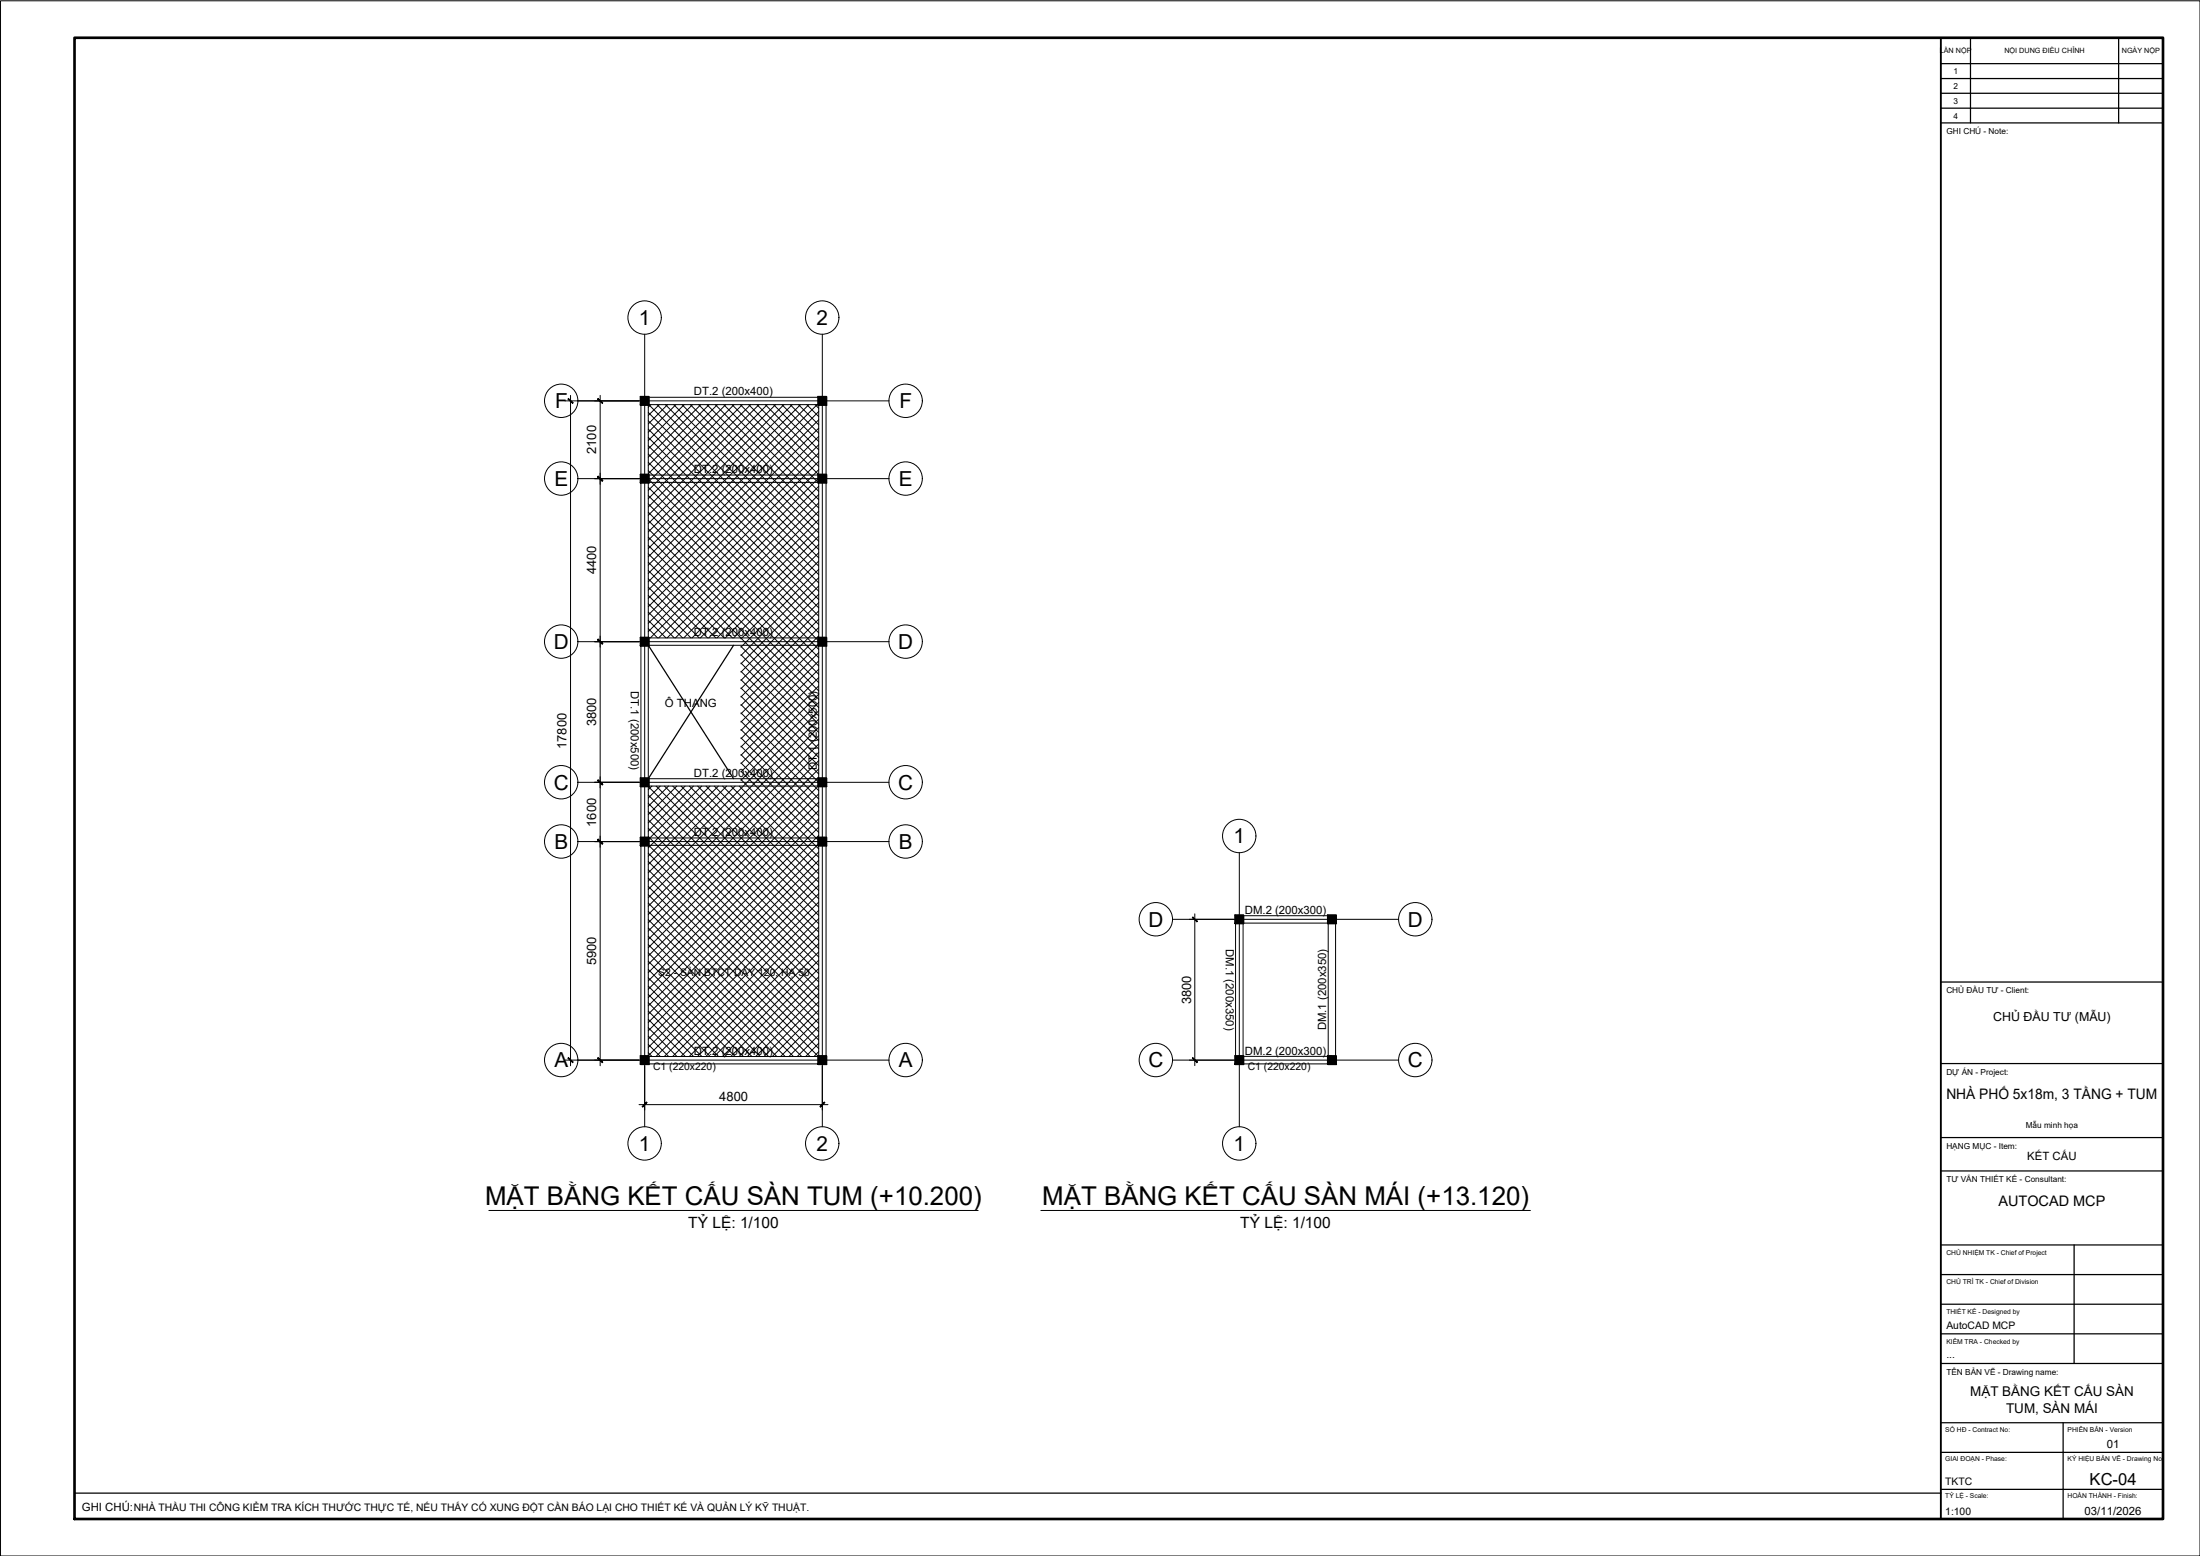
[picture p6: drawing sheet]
<svg xmlns="http://www.w3.org/2000/svg" width="594mm" height="420mm" viewBox="0 0 594 420" stroke-linecap="round" stroke-linejoin="round" font-family="sans-serif">
<!-- layer: S-BEAM -->
<g fill="none" stroke="#000" stroke-width=".27">
<path d="M173.1 108.2v178.1M174.1 107.3h48M174.1 109.3h48M175.1 108.2v178.1M221.1 108.2v178.1M223.1 108.2v178.1M174.1 130.3h48M174.1 128.3h48M174.1 174.2h48M174.1 172.3h48M174.1 212.3h48M174.1 210.3h48"/>
<path d="M174.1 228.3h48M174.1 226.3h48M333.6 248.2v38.1M334.7 247.3h25M334.7 249.3h25M335.7 248.2v38.1M358.7 248.2v38.1M360.7 248.2v38.1M174.1 287.3h48M174.1 285.3h48M334.7 287.3h25M334.7 285.2h25"/>
</g>
<!-- layer: S-COLS -->
<g fill="none" stroke="#000" stroke-width=".51">
<path d="M173 107.1h2.2v2.2h-2.2zM221 107.1h2.2v2.2h-2.2zM173 128.1h2.2v2.2h-2.2zM221 128.1h2.2v2.2h-2.2zM173 172.2h2.2v2.2h-2.2zM221 172.2h2.2v2.2h-2.2zM173 210.1h2.2v2.2h-2.2zM221 210.1h2.2v2.2h-2.2zM173 226.1h2.2v2.2h-2.2zM221 226.1h2.2v2.2h-2.2zM333.6 247.1h2.2v2.2h-2.2zM358.6 247.1h2.2v2.2h-2.2z"/>
<path d="M173 285.2h2.2v2.2h-2.2zM221 285.2h2.2v2.2h-2.2zM333.6 285.2h2.2v2.2h-2.2zM358.6 285.2h2.2v2.2h-2.2z"/>
</g>
<!-- layer: S-COLS-PATT -->
<g fill="#000" stroke="#000" stroke-width=".27">
<path d="M173 107.1l2.2 2.2v-2.2zM173 107.1l2.2 2.2h-2.2z"/>
<path d="M221 107.1l2.2 2.2v-2.2zM221 107.1l2.2 2.2h-2.2z"/>
<path d="M173 128.1l2.2 2.2v-2.2zM173 128.1l2.2 2.2h-2.2z"/>
<path d="M221 128.1l2.2 2.2v-2.2zM221 128.1l2.2 2.2h-2.2z"/>
<path d="M173 172.2l2.2 2.2v-2.2zM173 172.2l2.2 2.2h-2.2z"/>
<path d="M221 172.2l2.2 2.2v-2.2zM221 172.2l2.2 2.2h-2.2z"/>
<path d="M173 210.1l2.2 2.2v-2.2zM173 210.1l2.2 2.2h-2.2z"/>
<path d="M221 210.1l2.2 2.2v-2.2zM221 210.1l2.2 2.2h-2.2z"/>
<path d="M173 226.1l2.2 2.2v-2.2zM173 226.1l2.2 2.2h-2.2z"/>
<path d="M221 226.1l2.2 2.2v-2.2zM221 226.1l2.2 2.2h-2.2z"/>
<path d="M333.6 247.1l2.2 2.2v-2.2zM333.6 247.1l2.2 2.2h-2.2z"/>
<path d="M358.6 247.1l2.2 2.2v-2.2zM358.6 247.1l2.2 2.2h-2.2z"/>
<path d="M173 285.2l2.2 2.2v-2.2zM173 285.2l2.2 2.2h-2.2z"/>
<path d="M221 285.2l2.2 2.2v-2.2zM221 285.2l2.2 2.2h-2.2z"/>
<path d="M333.6 285.2l2.2 2.2v-2.2zM333.6 285.2l2.2 2.2h-2.2z"/>
<path d="M358.6 285.2l2.2 2.2v-2.2zM358.6 285.2l2.2 2.2h-2.2z"/>
</g>
<!-- layer: S-CONC -->
<path d="M175.1 174.2l23 36.1M198.1 174.2l-23 36.1" fill="none" stroke="#000" stroke-width=".34"/>
<!-- layer: S-CONC-PATT -->
<g fill="none" stroke="#000" stroke-width=".27">
<path d="M175.1 118.1l46 46M175.1 115.9l46 46M175.1 113.6l46 46M175.1 111.4l46 46M175.2 109.3l45.9 45.9M175.8 109.3l-.7 .6M177.4 109.3l43.7 43.6M178 109.3l-2.9 2.9M179.7 109.3l41.4 41.3M180.3 109.3l-5.2 5.2M181.9 109.3l39.2 39.1M182.5 109.3l-7.4 7.4"/>
<path d="M184.2 109.3l36.9 36.8M184.8 109.3l-9.7 9.7M186.4 109.3l34.7 34.6M187 109.3l-11.9 11.9M188.7 109.3l32.4 32.3M189.2 109.3l-14.1 14.1M190.9 109.3l30.2 30.1M191.5 109.3l-16.4 16.4M193.1 109.3l28 27.9M193.7 109.3l-18.6 18.6M195.4 109.3l25.7 25.6M196 109.3l-20.9 20.9"/>
<path d="M197.7 109.3l23.4 23.4M198.2 109.3l-23.1 23.1M199.9 109.3l21.2 21.1M200.5 109.3l-25.4 25.4M202.2 109.3l18.9 18.9M202.7 109.3l-27.6 27.6M204.4 109.3l16.7 16.6M204.9 109.3l-29.8 29.8M206.6 109.3l14.5 14.4M207.2 109.3l-32.1 32.1M208.9 109.3l12.2 12.2M209.4 109.3l-34.3 34.3"/>
<path d="M211.1 109.3l10 9.9M211.7 109.3l-36.6 36.6M213.4 109.3l7.7 7.7M213.9 109.3l-38.8 38.8M215.6 109.3l5.5 5.4M216.2 109.3l-41.1 41.1M217.9 109.3l3.2 3.2M218.4 109.3l-43.3 43.3M220.1 109.3l1 .9M220.7 109.3l-45.6 45.6M221.1 111.1l-46 46M221.1 113.4l-46 45.9"/>
<path d="M221.1 115.6l-46 46M221.1 117.9l-46 45.9M175.1 138.3l46 46M175.1 136.1l46 46M175.1 133.8l46 46M175.1 131.6l46 46M175.1 129.3l46 46M175.1 127.1l46 46M175.1 124.8l46 46.1M175.1 122.6l46 46M175.1 120.4l46 46M221.1 120.1l-46 46"/>
<path d="M221.1 122.3l-46 46M221.1 124.6l-46 46M221.1 126.8l-45.5 45.5M221.1 129.1l-43.2 43.2M221.1 131.3l-41 41M221.1 133.6l-38.7 38.7M221.1 135.8l-36.5 36.5M221.1 138l-34.2 34.3M175.1 158.5l13.7 13.8M175.1 156.3l16 16M175.1 154.1l18.2 18.2M175.1 151.8l20.5 20.5"/>
<path d="M175.1 149.5l22.7 22.8M175.1 147.3l24.9 25M175.1 145l46 46.1M175.1 142.8l46 46M175.1 140.5l46 46.1M221.1 140.3l-32 32M221.1 142.5l-29.7 29.8M221.1 144.8l-27.5 27.5M221.1 147l-25.3 25.3M221.1 149.3l-23 23M221.1 151.5l-21 21M221.1 153.8l-21 21"/>
<path d="M221.1 156l-21 21M221.1 158.2l-21 21M175.1 172l.2 .3M175.1 169.8l2.5 2.5M175.1 167.5l4.7 4.8M175.1 165.3l7 7M175.1 163l9.2 9.3M175.1 160.8l11.5 11.5M200.1 179l21 21M200.1 176.8l21 21M200.1 174.5l21 21M200.1 172.3l21 21"/>
<path d="M221.1 160.5l-21 21M221.1 162.7l-21 21M221.1 165l-21 21M221.1 167.2l-21 21M221.1 169.5l-21 21M221.1 171.7l-21 21M221.1 173.9l-21 21.1M221.1 176.2l-21 21M221.1 178.5l-21 21M200.1 199.2l21 21.1M200.1 197l21 21M200.1 194.7l21 21"/>
<path d="M200.1 192.5l21 21M200.1 190.2l21 21M200.1 188l21 21M200.1 185.8l21 21M200.1 183.5l21 21M200.1 181.3l21 21M221.1 180.7l-21 21M221.1 183l-21 21M221.1 185.2l-21 21M221.1 187.5l-21 20.9M221.1 189.7l-21 21M221.1 191.9l-46 46"/>
<path d="M221.1 194.2l-46 46M221.1 196.4l-46 46M221.1 198.7l-46 46M175.1 219.2l46 45.9M175.1 216.9l46 46M175.1 214.7l46 45.9M175.1 212.4l46 46M176 212.3l-.9 .9M177.2 212.3l43.9 43.9M178.3 212.3l-3.2 3.2M179.4 212.3l41.7 41.6M180.5 212.3l-5.4 5.4"/>
<path d="M181.7 212.3l39.4 39.4M182.8 212.3l-7.7 7.7M183.9 212.3l37.2 37.1M185 212.3l-9.9 9.9M186.2 212.3l34.9 34.9M187.3 212.3l-12.2 12.2M188.4 212.3l32.7 32.6M189.5 212.3l-14.4 14.4M190.6 212.3l30.5 30.4M191.7 212.3l-16.6 16.6M192.9 212.3l28.2 28.2M194 212.3l-18.9 18.9"/>
<path d="M195.1 212.3l26 25.9M196.2 212.3l-21.1 21.1M197.4 212.3l23.7 23.7M198.5 212.3l-23.4 23.4M199.6 212.3l21.5 21.4M200.1 210.5l21 21M200.1 208.2l21 21M200.1 206l21 21M200.1 203.8l21 20.9M200.1 201.5l21 21M221.1 200.9l-46 46M221.1 203.2l-46 46"/>
<path d="M221.1 205.4l-46 46M221.1 207.6l-46 46.1M221.1 209.9l-46 46M221.1 212.1l-46 46M221.1 214.4l-46 46M221.1 216.6l-46 46M221.1 218.9l-46 46M175.1 239.4l45.9 45.9M175.1 237.1l46 46M175.1 234.9l46 45.9M175.1 232.6l46 46M175.1 230.4l46 46"/>
<path d="M175.1 228.1l46 46M175.1 225.9l46 46M175.1 223.6l46 46M175.1 221.4l46 46M221.1 221.1l-46 46M221.1 223.4l-46 46M221.1 225.6l-46 46M221.1 227.8l-46 46.1M221.1 230.1l-46 46M221.1 232.3l-46 46M221.1 234.6l-46 46M221.1 236.8l-46 46"/>
<path d="M221.1 239.1l-46 46M175.1 259.5l25.7 25.8M175.1 257.3l27.9 28M175.1 255.1l30.2 30.2M175.1 252.8l32.4 32.5M175.1 250.6l34.7 34.7M175.1 248.3l36.9 37M175.1 246.1l39.2 39.2M175.1 243.8l41.4 41.5M175.1 241.6l43.7 43.7M221.1 241.3l-44 44M221.1 243.6l-41.7 41.7"/>
<path d="M221.1 245.8l-39.5 39.5M221.1 248.1l-37.2 37.2M221.1 250.3l-35 35M221.1 252.6l-32.7 32.7M221.1 254.8l-30.5 30.5M221.1 257l-28.3 28.3M221.1 259.3l-26 26M175.1 279.8l5.5 5.5M175.1 277.5l7.7 7.8M175.1 275.3l10 10M175.1 273l12.2 12.3M175.1 270.8l14.4 14.5"/>
<path d="M175.1 268.5l16.7 16.8M175.1 266.3l18.9 19M175.1 264l21.2 21.3M175.1 261.8l23.4 23.5M221.1 261.5l-23.8 23.8M221.1 263.8l-21.5 21.5M221.1 266l-19.3 19.3M221.1 268.3l-17 17M221.1 270.5l-14.8 14.8M221.1 272.8l-12.6 12.5M221.1 275l-10.3 10.3M221.1 277.2l-8.1 8.1"/>
<path d="M221.1 279.5l-5.8 5.8M175.1 284.3l1 1M175.1 282l3.2 3.3M221.1 281.7l-3.5 3.6M221.1 284l-1.3 1.3"/>
</g>
<!-- layer: S-GRID -->
<path d="M174.1 90.3v213.9M222.1 90.3v213.9M156.1 108.2h84M156.1 129.2h84M156.1 173.3h84M156.1 211.2h84M156.1 227.2h84M334.7 230.3v73.9M316.7 248.2h61M156.1 286.3h84M316.7 286.3h61" fill="none" stroke="#000" stroke-width=".27"/>
<!-- layer: S-GRID-IDEN -->
<g fill="none" stroke="#000" stroke-width=".27">
<circle cx="174.1" cy="85.7" r="4.5"/>
<circle cx="222" cy="85.7" r="4.5"/>
<circle cx="151.5" cy="108.2" r="4.5"/>
<circle cx="244.6" cy="108.2" r="4.5"/>
<circle cx="151.5" cy="129.2" r="4.5"/>
<circle cx="244.6" cy="129.2" r="4.5"/>
<circle cx="151.5" cy="173.2" r="4.5"/>
<circle cx="244.6" cy="173.2" r="4.5"/>
<circle cx="151.5" cy="211.2" r="4.5"/>
<circle cx="244.6" cy="211.2" r="4.5"/>
<circle cx="151.5" cy="227.2" r="4.5"/>
<circle cx="244.6" cy="227.2" r="4.5"/>
<circle cx="334.6" cy="225.7" r="4.5"/>
<circle cx="312.1" cy="248.2" r="4.5"/>
<circle cx="382.2" cy="248.2" r="4.5"/>
<circle cx="151.5" cy="286.2" r="4.5"/>
<circle cx="244.6" cy="286.2" r="4.5"/>
<circle cx="312.1" cy="286.2" r="4.5"/>
<circle cx="382.2" cy="286.2" r="4.5"/>
<circle cx="174.1" cy="308.8" r="4.5"/>
<circle cx="222" cy="308.8" r="4.5"/>
<circle cx="334.6" cy="308.8" r="4.5"/>
</g>
<!-- layer: S-ANNO-DIMS -->
<g fill="none" stroke="#000" stroke-width=".27">
<path d="M152.6 108.2h20M154.1 106.8v181M162.1 106.8v181M160.6 129.2h12M160.6 173.3h12M160.6 211.2h12M160.6 227.2h12M321.2 248.2h12M322.6 246.8v40.9M152.6 286.3h20M172.6 298.3h51M174.1 287.8v12"/>
<path d="M222.1 287.8v12M321.2 286.3h12"/>
</g>
<!-- layer: 0 -->
<g fill="#000" stroke="#000" stroke-width=".27">
<path d="M153.4 107.7l1.2 1.2 .1-.1zM153.4 107.7l.1-.1 1.2 1.2z"/>
<path d="M161.4 107.7l1.2 1.2 .1-.1zM161.4 107.7l.1-.1 1.2 1.2z"/>
<path d="M161.5 128.6l-.1 .1 1.3 1.1zM161.4 128.7l1.3 1.1-.1 .1z"/>
<path d="M161.4 128.7l1.2 1.2 .1-.1zM161.4 128.7l.1-.1 1.2 1.2z"/>
<path d="M161.5 172.6l-.1 .1 1.3 1.1zM161.4 172.7l1.3 1.1-.1 .1z"/>
<path d="M161.4 172.7l1.2 1.2 .1-.1zM161.5 172.6l1.2 1.2-1.3-1.1z"/>
<path d="M161.5 210.6l-.1 .1 1.3 1.1zM161.4 210.7l1.3 1.1-.1 .1z"/>
<path d="M161.4 210.7l1.2 1.2 .1-.1zM161.4 210.7l.1-.1 1.2 1.2z"/>
<path d="M161.5 226.6l-.1 .1 1.3 1.1zM161.4 226.7l1.3 1.1-.1 .1z"/>
<path d="M161.4 226.7l1.2 1.2 .1-.1zM161.5 226.6l1.2 1.2-1.3-1.1z"/>
<path d="M322 247.7l1.2 1.2 .1-.1zM322 247.7l.1-.1 1.2 1.2z"/>
<path d="M153.4 285.7l1.3 1.1-1.2-1.2zM153.4 285.7l1.3 1.1-.1 .1z"/>
<path d="M161.5 285.6l-.1 .1 1.3 1.1zM161.4 285.7l1.3 1.1-.1 .1z"/>
<path d="M174.6 297.6l-1.1 1.3 1.2-1.2zM174.6 297.6l-1.1 1.3-.1-.1z"/>
<path d="M222.6 297.6l-1.2 1.2 .1 .1zM222.6 297.6l.1 .1-1.2 1.2z"/>
<path d="M322.1 285.6l-.1 .1 1.3 1.1zM322 285.7l1.3 1.1-.1 .1z"/>
</g>
<!-- layer: S-ANNO-TEXT -->
<path d="M132 326.9h132.1M281.1 326.9h132.2" fill="none" stroke="#000" stroke-width=".27"/>
<!-- layer: A-ANNO-TTLB -->
<path d="M.1 .2h594v420h-594z" fill="none" stroke="#000" stroke-width=".27"/>
<path d="M20.1 10.2h564v400h-564z" fill="none" stroke="#000" stroke-width=".72"/>
<path d="M524.1 10.2v400" fill="none" stroke="#000" stroke-width=".51"/>
<g fill="none" stroke="#000" stroke-width=".34">
<path d="M524.1 17.2h60M532.1 10.2v23M572.1 10.2v23M524.1 33.2h60M524.1 21.2h60M524.1 25.2h60M524.1 29.2h60M524.1 265.2h60M524.1 287.2h60M524.1 307.2h60M524.1 316.2h60M524.1 336.2h60"/>
<path d="M560.1 336.2v32M524.1 344.2h60M524.1 352.2h60M524.1 368.2h60M524.1 360.2h60M524.1 384.2h60M524.1 392.2h60M557.1 384.2v26M20.1 403.2h504M524.1 402.2h60"/>
</g>
<g font-size="7">
<text x="131" y="325.2">MẶT BẰNG KẾT CẤU SÀN TUM (+10.200)</text>
<text x="281.4" y="325.2">MẶT BẰNG KẾT CẤU SÀN MÁI (+13.120)</text>
</g>
<g font-size="5.6">
<text x="172.5" y="87.8">1</text>
<text x="220.5" y="87.8">2</text>
<text x="149.9" y="110.3">F</text>
<text x="242.9" y="110.3">F</text>
<text x="149.7" y="131.3">E</text>
<text x="242.7" y="131.3">E</text>
<text x="149.5" y="175.3">D</text>
<text x="242.5" y="175.3">D</text>
<text x="149.5" y="213.3">C</text>
<text x="242.5" y="213.3">C</text>
<text x="333.1" y="227.8">1</text>
<text x="149.7" y="229.3">B</text>
<text x="242.7" y="229.3">B</text>
<text x="310.1" y="250.3">D</text>
<text x="380.2" y="250.3">D</text>
<text x="149.7" y="288.2">A</text>
<text x="242.7" y="288.2">A</text>
<text x="310.1" y="288.2">C</text>
<text x="380.2" y="288.2">C</text>
<text x="172.5" y="310.8">1</text>
<text x="220.5" y="310.8">2</text>
<text x="333.1" y="310.8">1</text>
</g>
<text font-size="4.5" x="564.3" y="401">KC-04</text>
<g font-size="4.2">
<text x="185.9" y="331.5">TỶ LỆ: 1/100</text>
<text x="334.9" y="331.5">TỶ LỆ: 1/100</text>
</g>
<g font-size="3.9">
<text x="525.6" y="296.7">NHÀ PHỐ 5x18m, 3 TẦNG + TUM</text>
<text x="539.6" y="325.7">AUTOCAD MCP</text>
</g>
<g font-size="3.6">
<text x="532" y="377">MẶT BẰNG KẾT CẤU SÀN</text>
<text x="541.7" y="381.6">TUM, SÀN MÁI</text>
</g>
<g font-size="3.5">
<text x="161" y="122.6" transform="rotate(-90 161 122.6)">2100</text>
<text x="161" y="155.1" transform="rotate(-90 161 155.1)">4400</text>
<text x="161" y="196.1" transform="rotate(-90 161 196.1)">3800</text>
<text x="153" y="202.2" transform="rotate(-90 153 202.2)">17800</text>
<text x="161" y="223.3" transform="rotate(-90 161 223.3)">1600</text>
<text x="161" y="260.6" transform="rotate(-90 161 260.6)">5900</text>
<text x="321.6" y="271.1" transform="rotate(-90 321.6 271.1)">3800</text>
<text x="194.2" y="297.2">4800</text>
</g>
<text font-size="3.4" x="538.2" y="275.7">CHỦ ĐẦU TƯ (MẪU)</text>
<g font-size="3.1">
<text x="187.4" y="106.8">DT.2 (200x400)</text>
<text x="187.4" y="127.8">DT.2 (200x400)</text>
<text x="187.4" y="171.7">DT.2 (200x400)</text>
<text x="170.4" y="186.6" transform="rotate(90 170.4 186.6)">DT.1 (200x500)</text>
<text x="179.5" y="190.9">Ô THANG</text>
<text x="187.4" y="209.8">DT.2 (200x400)</text>
<text x="220.6" y="207.9" transform="rotate(-90 220.6 207.9)">DT.1 (200x500)</text>
<text x="187.4" y="225.8">DT.2 (200x400)</text>
<text x="336.1" y="246.8">DM.2 (200x300)</text>
<text x="331" y="256.2" transform="rotate(90 331 256.2)">DM.1 (200x350)</text>
<text x="358.2" y="278.3" transform="rotate(-90 358.2 278.3)">DM.1 (200x350)</text>
<text x="187.4" y="284.8">DT.2 (200x400)</text>
<text x="336.1" y="284.8">DM.2 (200x300)</text>
<text x="547.4" y="313.2">KẾT CẤU</text>
<text x="568.9" y="391">01</text>
<text x="22.1" y="407.9">GHI CHÚ:NHÀ THẦU THI CÔNG KIỂM TRA KÍCH THƯỚC THỰC TẾ, NẾU THẤY CÓ XUNG ĐỘT CẦN BÁO LẠI CHO THIẾT KẾ VÀ QUẢN LÝ KỸ THUẬT.</text>
<text x="562.9" y="409">03/11/2026</text>
</g>
<g font-size="2.8">
<text x="177.7" y="263.5">S2 - SÀN BTCT DÀY 120, HẠ 50</text>
<text x="176.4" y="289">C1 (220x220)</text>
<text x="336.9" y="289">C1 (220x220)</text>
<text x="525.6" y="358.8">AutoCAD MCP</text>
<text x="525.6" y="366.8">...</text>
<text x="525.3" y="401">TKTC</text>
<text x="525.3" y="409">1:100</text>
</g>
<g font-size="2.2">
<text x="527.5" y="20">1</text>
<text x="527.5" y="24">2</text>
<text x="527.5" y="28">3</text>
<text x="527.5" y="32">4</text>
<text x="525.6" y="36.2">GHI CHÚ - Note:</text>
<text x="525.6" y="268.2">CHỦ ĐẦU TƯ - Client:</text>
<text x="525.6" y="290.2">DỰ ÁN - Project:</text>
<text x="547" y="304.7">Mẫu minh họa</text>
<text x="525.6" y="310.2">HẠNG MỤC - Item:</text>
<text x="525.6" y="319.2">TƯ VẤN THIẾT KẾ - Consultant:</text>
<text x="525.6" y="371.2">TÊN BẢN VẼ - Drawing name:</text>
</g>
<g font-size="2">
<text x="523.8" y="14.4">LẦN NỘP</text>
<text x="541.2" y="14.4">NỘI DUNG ĐIỀU CHỈNH</text>
<text x="573" y="14.4">NGÀY NỘP</text>
</g>
<g font-size="1.8">
<text x="525.6" y="338.8">CHỦ NHIỆM TK - Chief of Project</text>
<text x="525.6" y="346.8">CHỦ TRÌ TK - Chief of Division</text>
<text x="525.6" y="354.8">THIẾT KẾ - Designed by</text>
<text x="525.6" y="362.8">KIỂM TRA - Checked by</text>
<text x="525.3" y="386.6">SỐ HĐ - Contract No:</text>
<text x="558.3" y="386.6">PHIÊN BẢN - Version</text>
<text x="525.3" y="394.6">GIAI ĐOẠN - Phase:</text>
<text x="558.3" y="394.6">KÝ HIỆU BẢN VẼ - Drawing No</text>
<text x="525.3" y="404.6">TỶ LỆ - Scale:</text>
<text x="558.3" y="404.6">HOÀN THÀNH - Finish:</text>
</g>
</svg>
